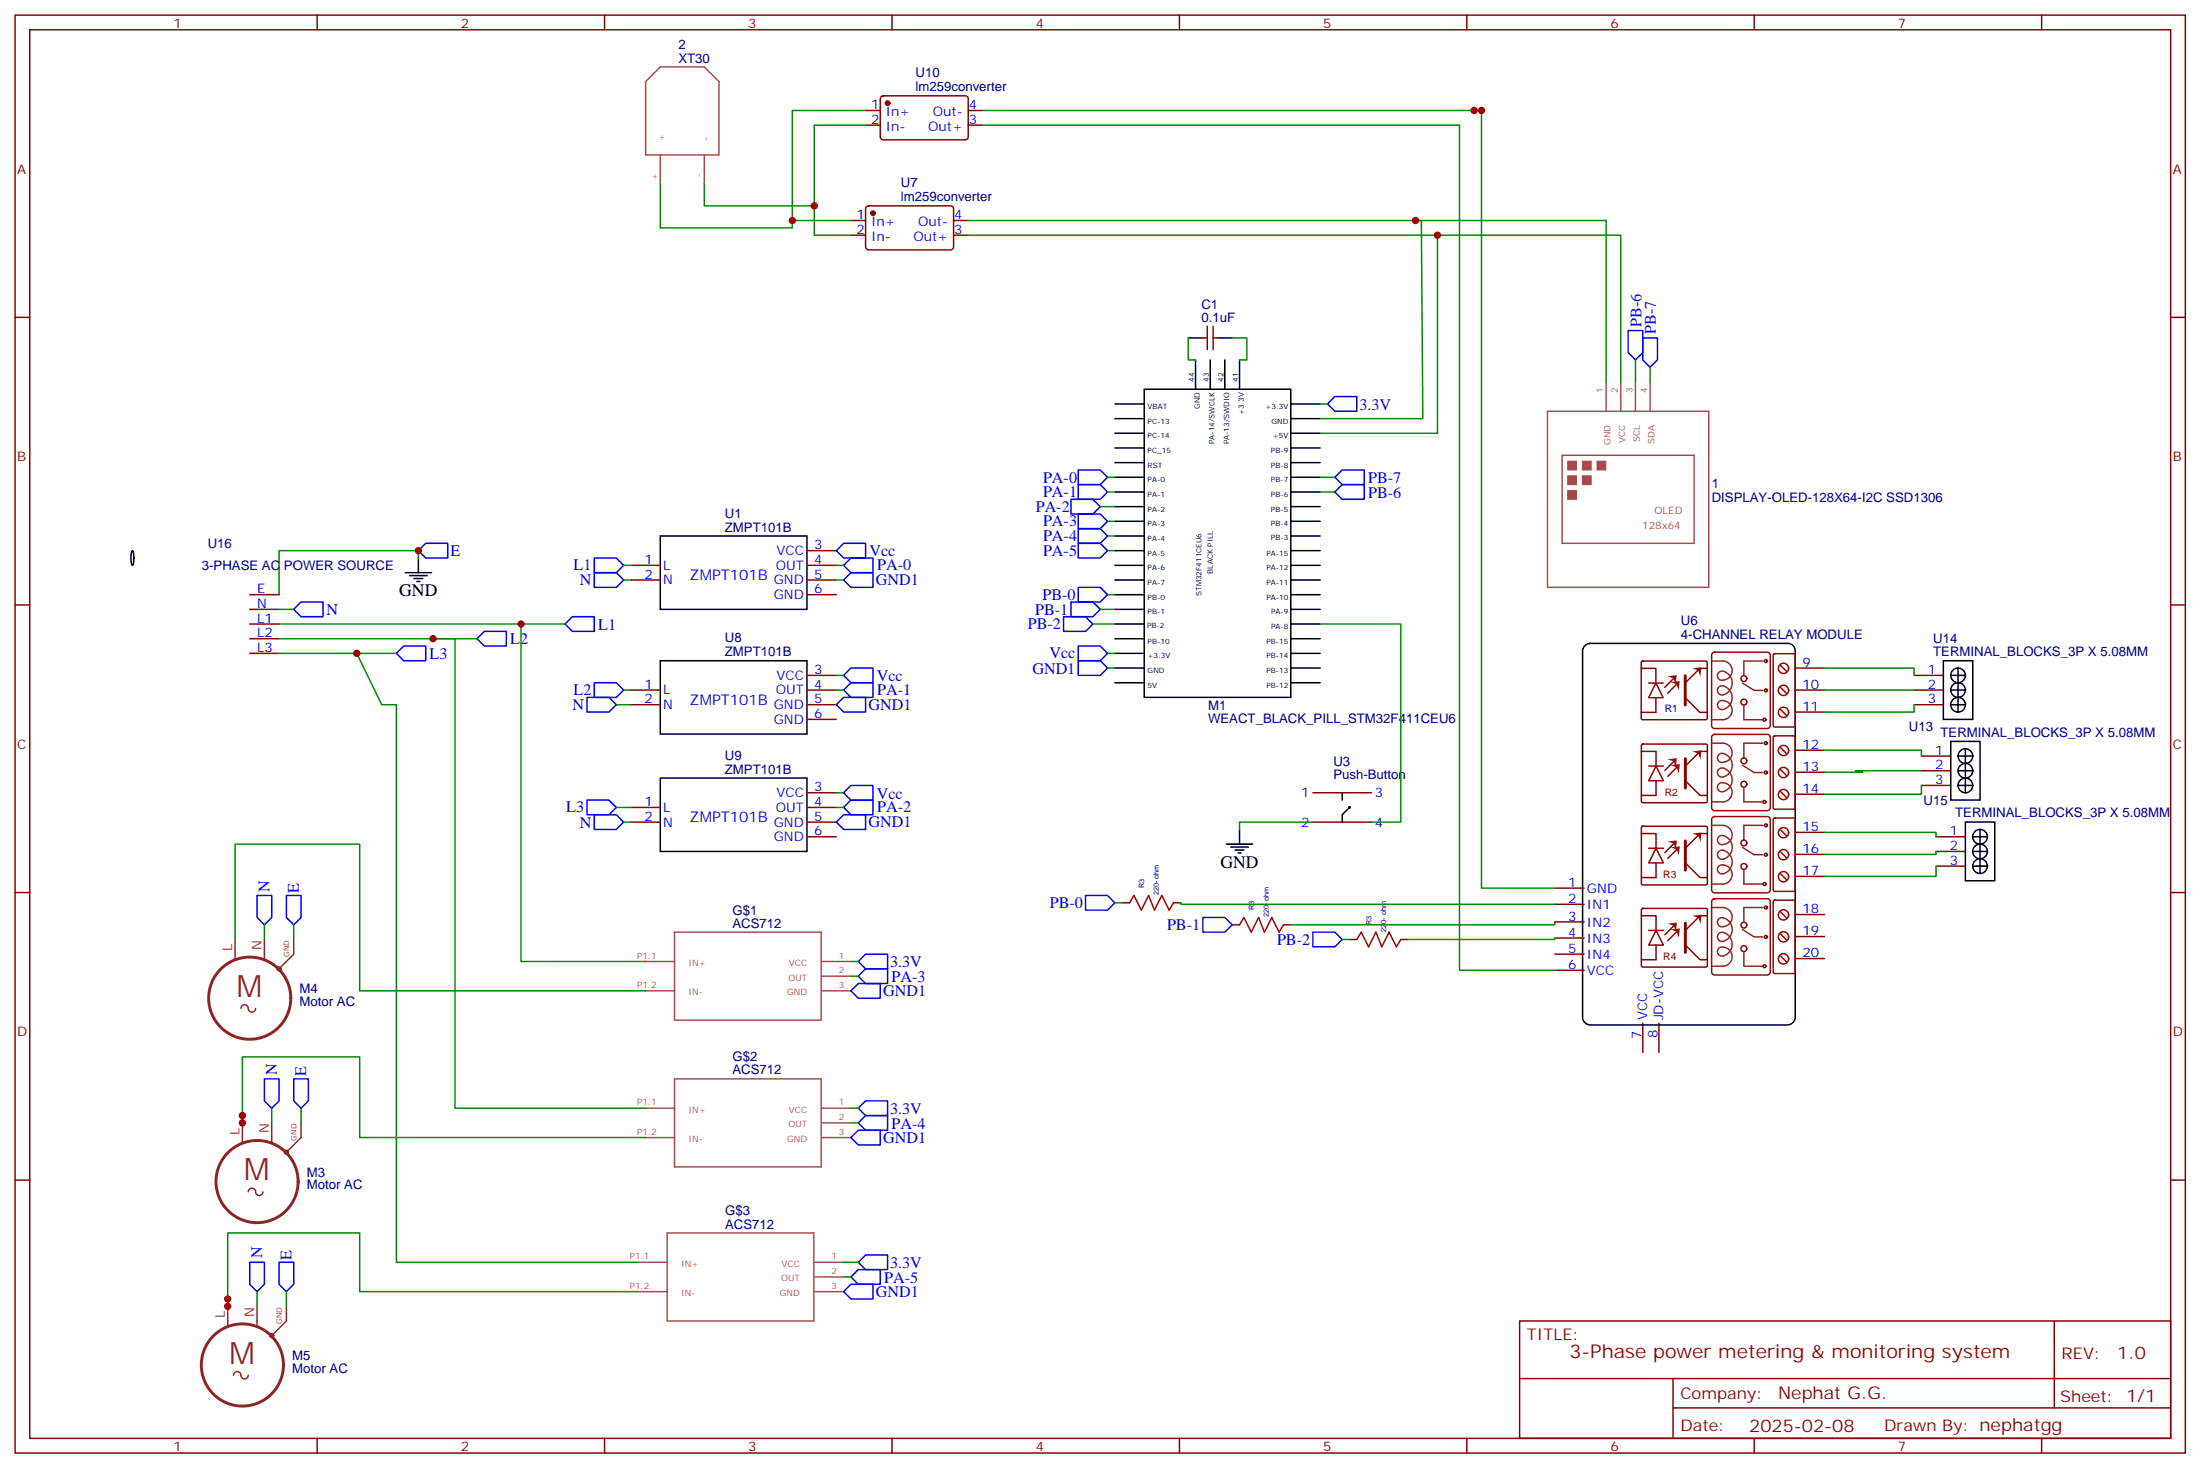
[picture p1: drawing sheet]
<svg xmlns="http://www.w3.org/2000/svg" width="529mm" height="353mm" viewBox="0 0 529 353" stroke-linecap="round" stroke-linejoin="round" font-family="sans-serif">
<g fill="none" stroke="#000" stroke-width=".35">
<path d="M268.2 97.1h7.1M275.3 93.6h35.3v74.1h-35.3zM285.9 81.2h3.5M287.6 86.5v7.1M291.1 86.5v7.1M292.9 81.2h3.5M294.7 86.5v7.1M298.2 86.5v7.1M310.6 97.1h7M268.2 100.6h7.1M268.2 104.2h7.1M268.2 107.7h7.1"/>
<path d="M268.2 114.8h7.1M268.2 118.3h7.1M268.2 111.2h7.1M310.6 100.6h7M310.6 104.2h7M310.6 107.7h7M310.6 114.8h7M310.6 118.3h7M310.6 111.2h7M158.9 128.9h35.2v17.6h-35.2zM268.2 121.8h7.1M268.2 125.3h7.1"/>
<path d="M268.2 128.9h7.1M268.2 132.4h7.1M268.2 135.9h7.1M268.2 139.5h7.1M310.6 121.8h7M310.6 125.3h7M310.6 128.9h7M310.6 132.4h7M310.6 135.9h7M310.6 139.5h7M268.2 143h7.1M268.2 146.5h7.1"/>
<path d="M268.2 153.6h7.1M268.2 157.1h7.1M268.2 150h7.1M310.6 143h7M310.6 146.5h7M310.6 153.6h7M310.6 157.1h7M310.6 150h7M381.3 155.2l1.2-.5h47.6a1.76 1.76 0 0 1 1.8 1.8v88.2a1.89 1.89 0 0 1-1.8 1.7h-47.6a1.89 1.89 0 0 1-1.8-1.7v-88.2l.1-.5zM268.2 160.6h7.1M268.2 164.1h7.1M310.6 160.6h7"/>
<path d="M310.6 164.1h7M298.2 199.4v3.6M322.9 190.6v1.8M324.7 194.1l-1.8 1.8v1.8M295 203h6.4M296.1 203.7h4.2M297.1 204.4h2.2M297.9 205.1h.7"/>
<circle cx="324.7" cy="194.1" r=".18"/>
</g>
<g fill="none" stroke="#870000" stroke-width=".35">
<path d="M290.4 78.4v5.7M291.9 78.4v5.7M289.4 81.2h1M291.9 81.2h1M151.8 135.9h7.1M151.8 139.5h7.1M194.1 132.4h7.1M194.1 135.9h7.1M194.1 139.5h7.1M194.1 143h7.1M315.8 190.6h14.2M315.8 197.7h14.2"/>
<path d="M374.1 213.5h7M374.1 217.4h7M394.9 218.6l.3-.2 15.4 .1 .2 .3-.1 13.5-.3 .2h-15.3l-.2-.3zM374.1 221.7h7M374.1 233.3h7M394.9 220.2h3.5v3.5M396.6 223.7h3.6M398.4 223.7l1.8 3.5h-3.6zM398.4 227.2v3.6h-3.5M402.6 222.6l-2.1 2.2M403.3 224.1l-2.1 2.1M410.8 220.2h-1.8l-3.5 3.5v3.5l3.5 3.6h1.8"/>
<path d="M395.2 246v7M399.1 246v7"/>
</g>
<path d="M372.3 98.9h38.8v42.3h-38.8zM386.4 91.8v7M389.9 91.8v7M393.5 91.8v7M397 91.8v7M375.8 109.5h31.8v21.1h-31.8zM155.3 231.2h7M155.3 238.2h7M162.3 224.1h35.3v21.2h-35.3zM197.8 231.2h6.9M197.8 234.7h6.9M197.8 238.2h6.9" fill="none" stroke="#a64a4a" stroke-width=".35"/>
<g fill="#a64a4a" stroke="#a64a4a" stroke-width=".24">
<path d="M377.2 110.9h2.1v2.1h-2.1z"/>
<path d="M380.7 110.9h2.1v2.1h-2.1z"/>
<path d="M377.2 114.4h2.1v2.1h-2.1z"/>
<path d="M384.2 110.9h2.1v2.1h-2.1z"/>
<path d="M377.2 117.9h2.1v2.2h-2.1z"/>
<path d="M380.7 114.4h2.1v2.1h-2.1z"/>
</g>
<path d="M405.5 221.9v7.1" fill="none" stroke="#870000" stroke-width=".71"/>
<g fill="#900">
<path d="M401.2 222.1l2.2-.3-.2 2.3-.5-1.5z"/>
<path d="M401.9 223.5l2.2-.3-.2 2.3-.5-1.5z"/>
<path d="M407.1 220.2l2.2-.3-.2 2.3-.5-1.5z"/>
</g>
<path d="M394.9 198.8l.3-.1h15.4l.2 .3-.1 13.6-.3 .2-15.3-.1-.2-.3zM394.9 200.4h3.5v3.5M396.6 203.9h3.6M398.4 203.9l1.8 3.6h-3.6zM398.4 207.5v3.5h-3.5M402.6 202.9l-2.1 2.1M403.3 204.3l-2.1 2.1M410.8 200.4h-1.8l-3.5 3.5v3.6l3.5 3.5h1.8M431.9 219.9h7.1M431.9 225.2h7.1M431.9 230.5h7.1" fill="none" stroke="#870000" stroke-width=".35"/>
<g fill="none" stroke="#900" stroke-width=".35">
<path d="M426.6 216.6l.3-.2h4.6l.3 .2 .1 17.1-.4 .4h-4.6l-.3-.4zM428.4 219.3l1.4 1.4M428.4 224.5l1.4 1.5M428.4 229.8l1.4 1.4"/>
<circle cx="429.1" cy="220" r="1.23"/>
<circle cx="429.1" cy="230.5" r="1.23"/>
<circle cx="429.1" cy="225.3" r="1.23"/>
</g>
<path d="M405.5 202.2v7" fill="none" stroke="#870000" stroke-width=".71"/>
<g fill="#900">
<path d="M401.2 202.3l2.2-.2-.2 2.2-.5-1.5z"/>
<path d="M401.9 203.7l2.2-.2-.2 2.2-.5-1.5z"/>
<path d="M407.1 200.4l2.2-.2-.2 2.2-.5-1.5z"/>
</g>
<g fill="none" stroke="#870000" stroke-width=".35">
<path d="M394.9 179.1l.3-.2h15.4l.2 .3-.1 13.6-.3 .2h-15.3l-.2-.3zM394.9 180.7h3.5v3.5M396.6 184.2h3.6M398.4 184.2l1.8 3.5h-3.6zM398.4 187.7v3.5h-3.5M402.6 183.1l-2.1 2.1M403.3 184.5l-2.1 2.2M410.8 180.7h-1.8l-3.5 3.5v3.5l3.5 3.5h1.8M431.9 200.1h7.1M431.9 205.4h7.1M431.9 210.7h7.1"/>
<circle cx="419.5" cy="163.2" r=".71"/>
</g>
<g fill="none" stroke="#900" stroke-width=".35">
<path d="M426.6 196.9l.3-.2h4.6l.3 .2 .1 17.1-.4 .3h-4.6l-.3-.3zM428.4 199.5l1.4 1.4M428.4 204.8l1.4 1.4M428.4 210.1l1.4 1.4"/>
<circle cx="429.1" cy="205.5" r="1.23"/>
<circle cx="429.1" cy="210.8" r="1.23"/>
<circle cx="429.1" cy="200.2" r="1.23"/>
</g>
<path d="M405.5 182.4v7.1" fill="none" stroke="#870000" stroke-width=".71"/>
<g fill="#900">
<path d="M401.2 182.6l2.2-.3-.2 2.3-.5-1.5z"/>
<path d="M401.9 184l2.2-.3-.2 2.3-.5-1.5z"/>
<path d="M407.1 180.7l2.2-.3-.2 2.3-.5-1.5z"/>
</g>
<g fill="none" stroke="#870000" stroke-width=".35">
<path d="M431.9 160.6h7.1M431.9 165.9h7.1M431.9 171.2h7.1M431.9 180.4h7.1M431.9 185.7h7.1M431.9 191h7.1M374.1 225.5h7M374.1 229.4h7"/>
<circle cx="424.8" cy="158.9" r=".35"/>
<circle cx="419.5" cy="168.8" r=".71"/>
<circle cx="424.5" cy="173" r=".35"/>
<circle cx="424.8" cy="166" r=".35"/>
</g>
<g fill="none" stroke="#900" stroke-width=".35">
<path d="M412 157l.5-.2h12.7a.71 .71 0 0 1 .7 .7v17a.76 .76 0 0 1-.7 .7h-12.7a.76 .76 0 0 1-.7-.7v-17zM426.6 157.3l.3-.1h4.6l.3 .1 .1 17.2-.4 .3h-4.6l-.3-.3zM428.4 160l1.4 1.4M426.6 177.1l.3-.2h4.6l.3 .2 .1 17.1-.4 .4h-4.6l-.3-.4zM428.4 179.7l1.4 1.5M428.4 165.3l1.4 1.4M428.4 170.6l1.4 1.4M428.4 185l1.4 1.4M428.4 190.3l1.4 1.4"/>
<circle cx="429.1" cy="171.3" r="1.23"/>
<circle cx="429.1" cy="166" r="1.23"/>
<circle cx="429.1" cy="160.7" r="1.23"/>
<circle cx="429.1" cy="180.4" r="1.23"/>
<circle cx="429.1" cy="185.7" r="1.23"/>
<circle cx="429.1" cy="191" r="1.23"/>
</g>
<path d="M411.8 158.9h2.8a2.29 2.29 0 0 1 2.1 2.8 2.29 2.29 0 0 1-3.1 1.7 1.14 1.14 0 0 1-.2-1.7 1.14 1.14 0 0 1 1.7-.1 2.86 2.86 0 0 1 1.6 3.1 2.86 2.86 0 0 1-2.7 2.3 1.13 1.13 0 0 1-.7-1.6 1.13 1.13 0 0 1 1.8-.3 2.87 2.87 0 0 1 1.6 3.2 2.87 2.87 0 0 1-2.7 2.3 1.1 1.1 0 0 1-.8-1.4 1.1 1.1 0 0 1 1.4-.7 2.3 2.3 0 0 1 2.1 2.2 2.3 2.3 0 0 1-2.1 2.3h-2.8M424.1 158.9h-4.6v3.6M419.2 164.2l2.8 1.8h2.1M419.5 169.5v3.5h4.6" fill="none" stroke="#8c2424" stroke-width=".35"/>
<g fill="#900">
<path d="M407.1 160.7l2.2-.3-.2 2.3-.5-1.5z"/>
<path d="M401.8 164l2.3-.2-.3 2.2-.5-1.5z"/>
<path d="M401.1 162.6l2.3-.3-.3 2.3-.5-1.5z"/>
</g>
<g fill="none" stroke="#870000" stroke-width=".35">
<path d="M3.6 3.6h522.1v345.8h-522.1zM7.2 7.2h515v338.6h-515zM76.3 3.6v3.6M145.5 3.6v3.6M214.6 3.6v3.6M283.7 3.6v3.6M352.9 3.6v3.6M422 3.6v3.6M491.2 3.6v3.6M208.2 26.6h3.6M208.2 30.1h3.6M212 23.2l.5-.2h19.7a.71 .71 0 0 1 .7 .7v9.2a.76 .76 0 0 1-.7 .7h-19.7a.76 .76 0 0 1-.7-.7v-9.2z"/>
<path d="M232.9 26.6h3.6M232.9 30.1h3.6M204.7 53h3.5M204.7 56.6h3.5M208.5 49.7l.5-.2h19.7a.71 .71 0 0 1 .7 .7v9.2a.76 .76 0 0 1-.7 .7h-19.7a.76 .76 0 0 1-.8-.7v-9.2zM229.4 53h3.5M229.4 56.6h3.5M3.6 76.3h3.6M522.2 76.3h3.5M3.6 145.5h3.6M60.1 143h7M60.1 146.5h7"/>
<path d="M60.1 150h7M60.1 153.6h7M60.1 157.1h7M394.9 159.1l.3-.2 15.3 .1 .2 .3v13.6l-.3 .1h-15.4l-.2-.3zM522.2 145.5h3.5M151.8 165.9h7.1M151.8 169.4h7.1M194.1 162.4h7.1M194.1 165.9h7.1M194.1 169.4h7.1M194.1 173h7.1M394.8 160.7h3.6v3.5"/>
<path d="M396.6 164.2h3.5M398.4 164.2l1.7 3.5h-3.5zM398.4 167.7v3.6h-3.6M402.6 163.2l-2.1 2.1M403.3 164.6l-2.1 2.1M410.7 160.7h-1.7l-3.6 3.5v3.5l3.6 3.6h1.7M460.5 162.4h7M460.5 165.9h7M460.5 169.4h7M151.8 194.1h7.1M151.8 197.7h7.1M194.1 190.6h7.1"/>
<path d="M194.1 194.1h7.1M194.1 197.7h7.1M462.2 181.8h7.1M462.2 185.3h7.1M462.2 188.8h7.1M3.6 214.6h3.6M194.1 201.2h7.1M270 217.1h1.7M282.3 217.1h1.8M465.8 201.2h7M465.8 204.7h7M465.8 208.2h7"/>
<path d="M522.2 214.6h3.5M296.4 222.4h1.8M308.8 222.4h1.8M324.7 225.9h1.7M337 225.9h1.8M3.6 283.7h3.6M522.2 283.7h3.5M365.6 317.6h156.6v28.2h-156.6zM494.2 317.6v20.9M365.6 331.5h156.5M402.5 338.5h119.6M402.5 331.5v14.1"/>
<path d="M76.3 345.8v3.6M145.5 345.8v3.6M214.6 345.8v3.6M283.7 345.8v3.6M352.9 345.8v3.6M422 345.8v3.6M491.2 345.8v3.6"/>
<circle cx="424.8" cy="178.7" r=".35"/>
<circle cx="419.5" cy="188.6" r=".71"/>
<circle cx="419.5" cy="182.9" r=".71"/>
<circle cx="424.5" cy="192.8" r=".35"/>
<circle cx="424.8" cy="198.4" r=".35"/>
<circle cx="424.8" cy="185.7" r=".35"/>
<circle cx="419.5" cy="208.3" r=".71"/>
<circle cx="419.5" cy="202.7" r=".71"/>
<circle cx="424.5" cy="212.6" r=".35"/>
<circle cx="424.8" cy="205.5" r=".35"/>
<circle cx="424.8" cy="218.2" r=".35"/>
<circle cx="419.5" cy="222.4" r=".71"/>
<circle cx="419.5" cy="228.1" r=".71"/>
<circle cx="424.5" cy="232.3" r=".35"/>
<circle cx="424.8" cy="225.3" r=".35"/>
</g>
<path d="M405.4 162.5v7" fill="none" stroke="#870000" stroke-width=".71"/>
<path d="M412 176.8l.5-.2h12.7a.71 .71 0 0 1 .7 .7v16.9a.76 .76 0 0 1-.7 .7h-12.7a.76 .76 0 0 1-.7-.7v-16.9zM412 196.5l.5-.2h12.7a.71 .71 0 0 1 .7 .7v17a.76 .76 0 0 1-.7 .7h-12.7a.76 .76 0 0 1-.7-.7v-17zM412 216.3l.5-.2h12.7a.71 .71 0 0 1 .7 .7v16.9a.76 .76 0 0 1-.7 .7h-12.7a.76 .76 0 0 1-.7-.7v-16.9z" fill="none" stroke="#900" stroke-width=".35"/>
<g fill="none" stroke="#8c2424" stroke-width=".35">
<path d="M411.8 178.7h2.8a2.29 2.29 0 0 1 2.1 2.7 2.29 2.29 0 0 1-3.1 1.7 1.14 1.14 0 0 1-.2-1.6 1.14 1.14 0 0 1 1.7-.2 2.86 2.86 0 0 1 1.6 3.2 2.86 2.86 0 0 1-2.7 2.3 1.13 1.13 0 0 1-.7-1.6 1.13 1.13 0 0 1 1.8-.3 2.87 2.87 0 0 1 1.6 3.1 2.87 2.87 0 0 1-2.7 2.3 1.1 1.1 0 0 1-.8-1.3 1.1 1.1 0 0 1 1.4-.8 2.3 2.3 0 0 1 2.1 2.3 2.3 2.3 0 0 1-2.1 2.3h-2.8M424.1 178.7h-4.6v3.5M411.8 198.4h2.8a2.29 2.29 0 0 1 2.1 2.8 2.29 2.29 0 0 1-3.1 1.7 1.14 1.14 0 0 1-.2-1.7 1.14 1.14 0 0 1 1.7-.1 2.86 2.86 0 0 1 1.6 3.2 2.86 2.86 0 0 1-2.7 2.3 1.13 1.13 0 0 1-.7-1.7 1.13 1.13 0 0 1 1.8-.3 2.87 2.87 0 0 1 1.6 3.2 2.87 2.87 0 0 1-2.7 2.3 1.1 1.1 0 0 1-.8-1.4 1.1 1.1 0 0 1 1.4-.7 2.3 2.3 0 0 1 2.1 2.3 2.3 2.3 0 0 1-2.1 2.3h-2.8M419.2 184l2.8 1.7h2.1M419.5 189.3v3.5h4.6M424.1 198.4h-4.6v3.6M411.8 218.2h2.8a2.29 2.29 0 0 1 2.1 2.8 2.29 2.29 0 0 1-3.1 1.6 1.14 1.14 0 0 1-.2-1.6 1.14 1.14 0 0 1 1.7-.2 2.86 2.86 0 0 1 1.6 3.2 2.86 2.86 0 0 1-2.7 2.3 1.13 1.13 0 0 1-.7-1.6 1.13 1.13 0 0 1 1.8-.3 2.87 2.87 0 0 1 1.6 3.1 2.87 2.87 0 0 1-2.7 2.3 1.1 1.1 0 0 1-.8-1.3 1.1 1.1 0 0 1 1.4-.8 2.3 2.3 0 0 1 2.1 2.3 2.3 2.3 0 0 1-2.1 2.3h-2.8M419.2 203.7l2.8 1.8h2.1M419.5 209v3.6h4.6M424.1 218.2h-4.6v3.5M56.6 225.9v4.9M63.6 225.9v4.9"/>
<path d="M70.7 225.9v3.5l-3.6 3.5M419.2 223.5l2.8 1.8h2.1M419.5 228.8v3.5h4.6M58 242.5a.94 .94 0 0 1 1.1-.9 .94 .94 0 0 1 .7 1.2 .88 .88 0 0 0 1 .5 .88 .88 0 0 0 .7-.8M58.3 270v4.9M65.4 270v4.9M72.4 270v3.5l-3.5 3.5M59.7 286.6a.94 .94 0 0 1 1.1-.9 .94 .94 0 0 1 .8 1.2 .88 .88 0 0 0 .9 .5 .88 .88 0 0 0 .8-.8M54.8 314.1v4.9M61.8 314.1v4.9M68.9 314.1v3.5l-3.5 3.5M56.2 330.7a.94 .94 0 0 1 1.1-.9 .94 .94 0 0 1 .7 1.2 .88 .88 0 0 0 1 .5 .88 .88 0 0 0 .7-.8"/>
<circle cx="67.1" cy="232.9" r=".47"/>
<circle cx="68.9" cy="277" r=".47"/>
<circle cx="65.4" cy="321.1" r=".47"/>
</g>
<g fill="#870000" stroke="#870000" stroke-width=".35">
<circle cx="210" cy="51.3" r=".53"/>
<circle cx="213.5" cy="24.8" r=".53"/>
</g>
<g fill="none" stroke="#000" stroke-width=".35">
<path d="M31.7 132.5l.2-.1a4.6 4.6 0 0 1 0 3.5 4.8 4.8 0 0 1-.2-3.4zM97.5 137.7h6.3M98.5 138.4h4.3M99.6 139.1h2.1M100.3 139.8h.7M100.6 134.2v3.5M158.9 158.9h35.2v17.6h-35.2zM467.5 158.9h7.1v14.1h-7.1zM469.3 178.3h7.1v14.1h-7.1zM469.3 162.4h3.5M469.3 165.9h3.5M469.3 169.4h3.5"/>
<path d="M471.1 160.6v10.6M158.9 187.1h35.2v17.6h-35.2zM471.1 181.8h3.5M471.1 185.3h3.5M471.1 188.8h3.5M472.8 197.7h7.1v14.1h-7.1zM472.8 180v10.6M476.4 199.4v10.6M474.6 201.2h3.5M474.6 204.7h3.5M474.6 208.2h3.5"/>
<circle cx="471.1" cy="165.9" r="1.76"/>
<circle cx="471.1" cy="169.4" r="1.76"/>
<circle cx="471.1" cy="162.4" r="1.76"/>
<circle cx="472.8" cy="188.8" r="1.76"/>
<circle cx="472.8" cy="181.8" r="1.76"/>
<circle cx="472.8" cy="185.3" r="1.76"/>
<circle cx="476.4" cy="201.2" r="1.76"/>
<circle cx="476.4" cy="204.7" r="1.76"/>
<circle cx="476.4" cy="208.2" r="1.76"/>
</g>
<g fill="none" stroke="#008700" stroke-width=".35">
<path d="M208.2 26.6h-17.6v28.2h-31.7v-10.6M208.2 30.1h-12.3v19.4h-26.5v-5.3M236.5 30.1h114.6v203.2h23M236.5 26.6h119.9M354.6 26.6h1.8v186.9h17.7M190.6 53h14.1M195.9 49.5v7.1h8.8M232.9 53h153.5v38.8M232.9 56.6h157v35.2M340.5 53h1.4l.4 47.6h-24.7M345.8 56.6v47.6h-28.2M285.9 81.2v5.3h1.7"/>
<path d="M296.4 81.2h3.6v5.3h-1.8M317.6 97.1h1.8M393.5 86.5v5.3M397 88.3v3.5M266.5 114.8h1.7M266.5 118.3h1.7M317.6 114.8h3.5M317.6 118.3h3.5M100.6 134.2v-1.8h-33.5v10.6M150 139.5h1.8M150 135.9h1.8M201.2 139.5h1.8"/>
<path d="M201.2 135.9h1.8M264.7 121.8h3.5M266.5 125.3h1.7M266.5 128.9h1.7M266.5 132.4h1.7M67.1 157.1h28.3M67.1 146.5h3.6M67.1 150h68.8M67.1 153.6h47.7M85.8 157.1l6 12.3h3.6v134.1h58.2M104.2 153.6h5.3v112.9h45.8M125.3 150v81.2h30"/>
<path d="M262.9 150h5.3M264.7 146.5h3.5M266.5 157.1h1.7M266.5 143h1.7M317.6 150h19.4v47.7h-7M148.3 169.4h3.5M150 165.9h1.8M201.2 165.9h1.8M201.2 162.4h1.8M266.5 160.6h1.7M439 160.6h21.5v1.8M439 165.9h21.5"/>
<path d="M460.5 169.4v1.8h-21.5M148.3 194.1h3.5M150 197.7h1.8M201.2 190.6h1.8M201.2 194.1h1.8M315.8 197.7h-17.6v1.7M439 180.4h23.2v1.4M462.2 185.3h-15.8l1.7 .4h-9.1M462.2 188.8v2.2h-23.2M268.2 217.1h1.8M284.1 217.1v.3h90M439 200.1h26.8v1.1"/>
<path d="M465.8 204.7v.7h-26.8M465.8 208.2v2.5h-26.8M56.6 225.9v-22.9h29.9v35.2h68.8M63.6 222.4v3.5M70.7 222.4v3.5M204.7 231.2h1.8M204.7 234.7h1.8M322.9 225.9h1.8M374.1 221.7v.7h-63.5M374.1 225.5v.4h-35.3M58.3 268.2v1.8v-15.9h28.2v19.4h68.8M65.4 266.5v3.5"/>
<path d="M72.4 266.5v3.5M204.7 266.5h1.8M204.7 270h1.8M61.8 310.6v3.5M68.9 310.6v3.5M153.6 310.6h-67.1v-14.2h-31.7v17.7v-1.8M203 303.5h3.5M203 307h1.7"/>
</g>
<g fill="none" stroke="#a64a4a" stroke-width=".35">
<path d="M155.3 19.6l3.6-3.5h10.5l3.6 3.5v17.7h-17.7zM158.9 37.3v6.9M169.4 37.3v6.9M162.3 259.4h35.3v21.2h-35.3zM155.3 266.5h7M155.3 273.5h7M197.8 266.5h6.9M197.8 270h6.9M197.8 273.5h6.9M160.5 296.4h35.3v21.2h-35.3zM153.6 303.5h6.9M153.6 310.6h6.9"/>
<path d="M196 303.5h7M196 307h7M196 310.6h7"/>
</g>
<path d="M271.7 217.1l1.1-1.8 1.8 3.5 1.7-3.5 1.4 3.5 1.8-3.5 1.8 3.5 1-1.7M298.2 222.4l1.1-1.8 1.7 3.5 1.8-3.5 1.4 3.5 1.8-3.5 1.7 3.5 1.1-1.7M326.4 225.9l1.1-1.8 1.7 3.5 1.8-3.5 1.4 3.5 1.8-3.5 1.8 3.5 1-1.7" fill="none" stroke="#a10000" stroke-width=".35"/>
<g fill="none" stroke="#8c2424" stroke-width=".71">
<circle cx="60.1" cy="240" r="9.9"/>
<circle cx="61.8" cy="284.1" r="9.9"/>
<circle cx="58.3" cy="328.2" r="9.9"/>
</g>
<g fill="none" stroke="#00f" stroke-width=".35">
<path d="M391.7 79.5h3.5v5.3l-1.7 1.7-1.8-1.7zM319.4 97.1l1.7-1.7h5.3v3.5h-5.3zM395.2 81.2h3.5v5.3l-1.7 1.8-1.8-1.8zM259.4 113h5.3l1.8 1.8-1.8 1.7h-5.3zM259.4 116.5h5.3l1.8 1.8-1.8 1.8h-5.3zM321.1 114.8l1.8-1.8h5.3v3.5h-5.3zM321.1 118.3l1.8-1.8h5.3v3.6h-5.3zM100.6 132.4l1.8-1.8h5.3v3.6h-5.3zM143 134.2h5.3l1.7 1.7-1.7 1.8h-5.3zM143 137.7h5.3l1.7 1.8-1.7 1.7h-5.3zM201.2 132.4l1.8-1.8h5.2v3.6h-5.2zM203 139.5l1.7-1.8h5.3v3.5h-5.3z"/>
<path d="M203 135.9l1.7-1.7h5.3v3.5h-5.3zM257.6 120.1h5.3l1.8 1.7-1.8 1.8h-5.3zM259.4 123.6h5.3l1.8 1.7-1.8 1.8h-5.3zM259.4 127.1h5.3l1.8 1.8-1.8 1.7h-5.3zM259.4 130.6h5.3l1.8 1.8-1.8 1.8h-5.3zM70.7 146.5l1.7-1.8h5.3v3.6h-5.3zM95.4 157.1l1.7-1.8h5.3v3.6h-5.3zM114.8 153.6l1.7-1.8h5.3v3.5h-5.3zM135.9 150l1.8-1.7h5.3v3.5h-5.3zM255.9 148.3h5.3l1.7 1.7-1.7 1.8h-5.3zM257.6 144.7h5.3l1.8 1.8-1.8 1.8h-5.3zM259.4 155.3h5.3l1.8 1.8-1.8 1.8h-5.3z"/>
<path d="M259.4 158.9h5.3l1.8 1.7-1.8 1.8h-5.3zM259.4 141.2h5.3l1.8 1.8-1.8 1.7h-5.3zM141.2 167.7h5.3l1.8 1.7-1.8 1.8h-5.3zM143 164.1h5.3l1.7 1.8-1.7 1.8h-5.3zM201.2 169.4l1.8-1.7h5.2v3.5h-5.2zM203 162.4l1.7-1.8h5.3v3.5h-5.3zM203 165.9l1.7-1.8h5.3v3.6h-5.3zM141.2 192.4h5.3l1.8 1.7-1.8 1.8h-5.3zM143 195.9h5.3l1.7 1.8-1.7 1.7h-5.3zM201.2 197.7l1.8-1.8h5.2v3.5h-5.2zM203 190.6l1.7-1.8h5.3v3.6h-5.3zM203 194.1l1.7-1.7h5.3v3.5h-5.3z"/>
<path d="M61.8 215.3h3.6v5.3l-1.8 1.8-1.8-1.8zM68.9 215.3h3.5v5.3l-1.7 1.8-1.8-1.8zM261.2 215.3h5.3l1.7 1.8-1.7 1.7h-5.3zM204.7 238.2l1.8-1.7h5.3v3.5h-5.3zM206.5 231.2l1.7-1.8h5.3v3.5h-5.3zM206.5 234.7l1.7-1.8h5.3v3.6h-5.3zM289.4 220.6h5.3l1.7 1.8-1.7 1.7h-5.3zM315.8 224.1h5.3l1.8 1.8-1.8 1.7h-5.3zM63.6 259.4h3.5v5.3l-1.7 1.8-1.8-1.8zM70.7 259.4h3.5v5.3l-1.8 1.8-1.7-1.8zM204.7 273.5l1.8-1.8h5.3v3.6h-5.3zM206.5 266.5l1.7-1.8h5.3v3.5h-5.3z"/>
<path d="M206.5 270l1.7-1.8h5.3v3.5h-5.3zM60.1 303.5h3.5v5.3l-1.8 1.8-1.7-1.8zM67.1 303.5h3.6v5.3l-1.8 1.8-1.8-1.8zM203 310.6l1.7-1.8h5.3v3.5h-5.3zM204.7 307l1.8-1.7h5.3v3.5h-5.3zM206.5 303.5l1.7-1.8h5.3v3.6h-5.3z"/>
</g>
<g fill="#c00">
<circle cx="354.6" cy="26.6" r=".88"/>
<circle cx="356.4" cy="26.6" r=".88"/>
<circle cx="190.6" cy="53" r=".88"/>
<circle cx="195.9" cy="49.5" r=".88"/>
<circle cx="340.5" cy="53" r=".88"/>
<circle cx="345.8" cy="56.6" r=".88"/>
<circle cx="100.6" cy="132.4" r=".88"/>
<circle cx="125.3" cy="150" r=".88"/>
<circle cx="104.2" cy="153.6" r=".88"/>
<circle cx="58.3" cy="270" r=".88"/>
<circle cx="58.3" cy="268.2" r=".88"/>
<circle cx="54.8" cy="314.1" r=".88"/>
<circle cx="54.8" cy="312.3" r=".88"/>
<circle cx="85.8" cy="157.1" r=".88"/>
</g>
<g font-size="7.4" fill="#8d2323">
<text x="56.9" y="239.6">M</text>
<text x="58.7" y="283.7">M</text>
<text x="55.1" y="327.8">M</text>
</g>
<text font-size="4.6" fill="#800" x="377.6" y="326.4">3-Phase power metering &amp; monitoring system</text>
<g font-size="4.2">
<text x="96.1" y="143.3">GND</text>
<text x="293.6" y="208.6">GND</text>
</g>
<g font-size="4.2" fill="#800">
<text x="509.4" y="326.9">1.0</text>
<text x="427.8" y="336.4">Nephat G.G.</text>
<text x="420.8" y="344.2">2025-02-08</text>
</g>
<g font-size="3.9" fill="#00f">
<text x="394.9" y="78.5" transform="rotate(-90 394.9 78.5)">PB-6</text>
<text x="398.4" y="80.3" transform="rotate(-90 398.4 80.3)">PB-7</text>
<text x="327" y="98.5">3.3V</text>
<text x="250.9" y="116.1">PA-0</text>
<text x="250.9" y="119.6">PA-1</text>
<text x="329.1" y="116.1">PB-7</text>
<text x="329.1" y="119.7">PB-6</text>
<text x="249.2" y="123.1">PA-2</text>
<text x="250.9" y="126.5">PA-3</text>
<text x="250.9" y="130">PA-4</text>
<text x="108.4" y="133.7">E</text>
<text x="138" y="137.1">L1</text>
<text x="209.2" y="133.8">Vcc</text>
<text x="211" y="137.1">PA-0</text>
<text x="250.9" y="133.6">PA-5</text>
<text x="139.5" y="140.8">N</text>
<text x="210.7" y="140.6">GND1</text>
<text x="78.6" y="147.8">N</text>
<text x="249" y="147.8">PB-1</text>
<text x="250.8" y="144.2">PB-0</text>
<text x="122.8" y="155">L2</text>
<text x="143.9" y="151.4">L1</text>
<text x="247.2" y="151.3">PB-2</text>
<text x="103.4" y="158.5">L3</text>
<text x="248.4" y="161.9">GND1</text>
<text x="252.5" y="158.3">Vcc</text>
<text x="138" y="167.1">L2</text>
<text x="211" y="163.8">Vcc</text>
<text x="211" y="167.1">PA-1</text>
<text x="137.7" y="170.8">N</text>
<text x="209" y="170.7">GND1</text>
<text x="211" y="192">Vcc</text>
<text x="136.2" y="195.3">L3</text>
<text x="211" y="195.3">PA-2</text>
<text x="139.5" y="199">N</text>
<text x="209" y="198.9">GND1</text>
<text x="64.9" y="214.5" transform="rotate(-90 64.9 214.5)">N</text>
<text x="71.9" y="214.6" transform="rotate(-90 71.9 214.6)">E</text>
<text x="252.5" y="218.3">PB-0</text>
<text x="280.8" y="223.6">PB-1</text>
<text x="307.2" y="227.1">PB-2</text>
<text x="214.1" y="232.6">3.3V</text>
<text x="212.5" y="239.5">GND1</text>
<text x="214.5" y="236.1">PA-3</text>
<text x="66.6" y="258.6" transform="rotate(-90 66.6 258.6)">N</text>
<text x="73.7" y="258.7" transform="rotate(-90 73.7 258.7)">E</text>
<text x="214.1" y="267.8">3.3V</text>
<text x="212.5" y="274.8">GND1</text>
<text x="214.5" y="271.4">PA-4</text>
<text x="63.1" y="302.6" transform="rotate(-90 63.1 302.6)">N</text>
<text x="70.2" y="302.8" transform="rotate(-90 70.2 302.8)">E</text>
<text x="214.1" y="304.9">3.3V</text>
<text x="210.7" y="311.8">GND1</text>
<text x="212.7" y="308.4">PA-5</text>
</g>
<g font-size="3.9" fill="#800">
<text x="367.3" y="322.2">TITLE:</text>
<text x="496" y="326.9">REV:</text>
<text x="404.3" y="336.4">Company:</text>
<text x="495.6" y="337">Sheet: 1/1</text>
<text x="404.3" y="344.1">Date:</text>
<text x="453.3" y="344.2">Drawn By: nephatgg</text>
</g>
<g font-size="3.5" fill="#00f">
<text x="165.9" y="139.5">ZMPT101B</text>
<text x="165.9" y="169.4">ZMPT101B</text>
<text x="165.9" y="197.7">ZMPT101B</text>
</g>
<g font-size="3.2" fill="#800">
<text x="41.7" y="6.6">1</text>
<text x="110.9" y="6.6">2</text>
<text x="180" y="6.6">3</text>
<text x="249.2" y="6.6">4</text>
<text x="318.3" y="6.6">5</text>
<text x="387.5" y="6.6">6</text>
<text x="456.6" y="6.6">7</text>
<text x="4.2" y="41.7">A</text>
<text x="522.7" y="41.7">A</text>
<text x="4.2" y="110.9">B</text>
<text x="522.7" y="110.9">B</text>
<text x="4.2" y="180">C</text>
<text x="522.7" y="180">C</text>
<text x="4.2" y="249.2">D</text>
<text x="522.7" y="249.2">D</text>
<text x="41.7" y="348.8">1</text>
<text x="110.9" y="348.8">2</text>
<text x="180" y="348.8">3</text>
<text x="249.2" y="348.8">4</text>
<text x="318.3" y="348.8">5</text>
<text x="387.5" y="348.8">6</text>
<text x="456.6" y="348.8">7</text>
</g>
<g font-size="3.2" fill="#000080">
<text x="163.2" y="11.9">2</text>
<text x="163.2" y="15">XT30</text>
<text x="220.3" y="22">lm259converter</text>
<text x="220.3" y="18.6">U10</text>
<text x="216.7" y="45.1">U7</text>
<text x="216.7" y="48.4">lm259converter</text>
<text x="289" y="77.4">0.1uF</text>
<text x="289" y="74.2">C1</text>
<text x="411.8" y="117.3">1</text>
<text x="174.4" y="124.4">U1</text>
<text x="411.8" y="120.7">DISPLAY-OLED-128X64-I2C SSD1306</text>
<text x="50" y="131.8">U16</text>
<text x="174.4" y="127.8">ZMPT101B</text>
<text x="48.5" y="137.1">3-PHASE AC POWER SOURCE</text>
<text x="174.4" y="154.4">U8</text>
<text x="404.4" y="153.6">4-CHANNEL RELAY MODULE</text>
<text x="404.4" y="150.3">U6</text>
<text x="465.1" y="154.5">U14</text>
<text x="174.4" y="157.8">ZMPT101B</text>
<text x="465.1" y="157.7">TERMINAL_BLOCKS_3P X 5.08MM</text>
<text x="290.6" y="173.9">WEACT_BLACK_PILL_STM32F411CEU6</text>
<text x="290.6" y="170.7">M1</text>
<text x="459.2" y="175.8">U13</text>
<text x="466.8" y="177.1">TERMINAL_BLOCKS_3P X 5.08MM</text>
<text x="174.4" y="182.6">U9</text>
<text x="320.8" y="184.1">U3</text>
<text x="174.4" y="186">ZMPT101B</text>
<text x="320.8" y="187.3">Push-Button</text>
<text x="462.8" y="193.5">U15</text>
<text x="470.4" y="196.5">TERMINAL_BLOCKS_3P X 5.08MM</text>
<text x="176.2" y="219.9">G$1</text>
<text x="176.2" y="223.1">ACS712</text>
<text x="72.1" y="238.8">M4</text>
<text x="72.1" y="241.9">Motor AC</text>
<text x="176.2" y="255.2">G$2</text>
<text x="176.2" y="258.3">ACS712</text>
<text x="73.8" y="286">Motor AC</text>
<text x="73.8" y="282.9">M3</text>
<text x="174.4" y="292.2">G$3</text>
<text x="174.4" y="295.4">ACS712</text>
<text x="70.3" y="327">M5</text>
<text x="70.3" y="330.1">Motor AC</text>
</g>
<g font-size="3.2" fill="#00f">
<text x="209.6" y="26.2">1</text>
<text x="209.6" y="29.7">2</text>
<text x="213.1" y="28">In+</text>
<text x="224.4" y="28">Out-</text>
<text x="233.1" y="29.7">3</text>
<text x="233.1" y="26.2">4</text>
<text x="213.1" y="31.5">In-</text>
<text x="223.3" y="31.5">Out+</text>
<text x="206.1" y="52.7">1</text>
<text x="229.6" y="52.7">4</text>
<text x="206.1" y="56.2">2</text>
<text x="209.5" y="54.4">In+</text>
<text x="209.5" y="58">In-</text>
<text x="219.8" y="58">Out+</text>
<text x="220.9" y="54.4">Out-</text>
<text x="229.6" y="56.2">3</text>
<text x="155.1" y="135.6">1</text>
<text x="159.6" y="137">L</text>
<text x="186.7" y="137">OUT</text>
<text x="186.8" y="133.5">VCC</text>
<text x="195.9" y="132">3</text>
<text x="195.9" y="135.6">4</text>
<text x="61.8" y="142.6">E</text>
<text x="155.1" y="139.1">2</text>
<text x="159.6" y="140.5">N</text>
<text x="186.1" y="140.5">GND</text>
<text x="195.9" y="139.1">5</text>
<text x="195.9" y="142.6">6</text>
<text x="61.8" y="146.2">N</text>
<text x="61.8" y="149.7">L1</text>
<text x="186.1" y="144">GND</text>
<text x="61.8" y="153.2">L2</text>
<text x="61.8" y="156.7">L3</text>
<text x="433.6" y="160.3">9</text>
<text x="155.1" y="165.6">1</text>
<text x="159.6" y="167">L</text>
<text x="186.7" y="167">OUT</text>
<text x="186.8" y="163.4">VCC</text>
<text x="195.9" y="162">3</text>
<text x="195.9" y="165.6">4</text>
<text x="433.6" y="165.6">10</text>
<text x="463.8" y="162">1</text>
<text x="463.8" y="165.6">2</text>
<text x="155.1" y="169.1">2</text>
<text x="159.6" y="170.5">N</text>
<text x="186.1" y="170.5">GND</text>
<text x="195.9" y="169.1">5</text>
<text x="195.9" y="172.6">6</text>
<text x="433.6" y="170.9">11</text>
<text x="463.8" y="169.1">3</text>
<text x="186.1" y="174">GND</text>
<text x="433.6" y="180.1">12</text>
<text x="433.6" y="185.4">13</text>
<text x="465.5" y="181.4">1</text>
<text x="465.5" y="185">2</text>
<text x="186.8" y="191.7">VCC</text>
<text x="195.9" y="190.3">3</text>
<text x="313" y="191.7">1</text>
<text x="330.8" y="191.7">3</text>
<text x="433.6" y="190.7">14</text>
<text x="465.5" y="188.5">3</text>
<text x="155.1" y="193.8">1</text>
<text x="155.1" y="197.3">2</text>
<text x="159.6" y="195.2">L</text>
<text x="186.7" y="195.2">OUT</text>
<text x="195.9" y="193.8">4</text>
<text x="195.9" y="197.3">5</text>
<text x="159.6" y="198.7">N</text>
<text x="186.1" y="198.7">GND</text>
<text x="186.1" y="202.2">GND</text>
<text x="195.9" y="200.8">6</text>
<text x="313" y="198.7">2</text>
<text x="330.8" y="198.7">4</text>
<text x="433.6" y="199.9">15</text>
<text x="469" y="200.8">1</text>
<text x="433.6" y="205.1">16</text>
<text x="469" y="204.4">2</text>
<text x="469" y="207.9">3</text>
<text x="377.3" y="213.3">1</text>
<text x="381.8" y="214.7">GND</text>
<text x="433.6" y="210.4">17</text>
<text x="377.3" y="217.1">2</text>
<text x="377.3" y="221.4">3</text>
<text x="381.8" y="218.5">IN1</text>
<text x="433.6" y="219.6">18</text>
<text x="377.3" y="225.3">4</text>
<text x="381.8" y="222.8">IN2</text>
<text x="381.8" y="226.7">IN3</text>
<text x="433.6" y="224.9">19</text>
<text x="377.3" y="233">6</text>
<text x="377.3" y="229.1">5</text>
<text x="381.8" y="230.5">IN4</text>
<text x="433.6" y="230.2">20</text>
<text x="381.8" y="234.4">VCC</text>
<text x="396.3" y="245.4" transform="rotate(-90 396.3 245.4)">VCC</text>
<text x="400.1" y="245.4" transform="rotate(-90 400.1 245.4)">JD-VCC</text>
<text x="394.8" y="249.8" transform="rotate(-90 394.8 249.8)">7</text>
<text x="398.7" y="249.5" transform="rotate(-90 398.7 249.5)">8</text>
</g>
<g font-size="3.2" fill="#8d2323">
<text x="55.8" y="228.7" transform="rotate(-90 55.8 228.7)">L</text>
<text x="62.9" y="228.4" transform="rotate(-90 62.9 228.4)">N</text>
<text x="57.6" y="272.8" transform="rotate(-90 57.6 272.8)">L</text>
<text x="64.7" y="272.5" transform="rotate(-90 64.7 272.5)">N</text>
<text x="54.1" y="316.9" transform="rotate(-90 54.1 316.9)">L</text>
<text x="61.1" y="316.5" transform="rotate(-90 61.1 316.5)">N</text>
</g>
<g font-size="2.5" fill="#a54b4b">
<text x="398" y="123.6">OLED</text>
<text x="395.1" y="127.1">128x64</text>
</g>
<text font-size="2.5" fill="#000080" x="400.5" y="171.3">R1</text>
<g font-size="2.5" fill="#800">
<text x="400.5" y="191.4">R2</text>
<text x="400.2" y="211.1">R3</text>
<text x="400.2" y="230.9">R4</text>
</g>
<g font-size="2.1" fill="#a54b4b">
<text x="159.9" y="33.9" transform="rotate(-90 159.9 33.9)">+</text>
<text x="170.5" y="33.9" transform="rotate(-90 170.5 33.9)">-</text>
<text x="158.2" y="43.3" transform="rotate(-90 158.2 43.3)">+</text>
<text x="168.7" y="42.5" transform="rotate(-90 168.7 42.5)">-</text>
<text x="385.7" y="94.5" transform="rotate(-90 385.7 94.5)">1</text>
<text x="389.2" y="94.5" transform="rotate(-90 389.2 94.5)">2</text>
<text x="392.8" y="94.5" transform="rotate(-90 392.8 94.5)">3</text>
<text x="396.3" y="94.5" transform="rotate(-90 396.3 94.5)">4</text>
<text x="387.4" y="107" transform="rotate(-90 387.4 107)">GND</text>
<text x="391" y="106.5" transform="rotate(-90 391 106.5)">VCC</text>
<text x="394.5" y="106.2" transform="rotate(-90 394.5 106.2)">SCL</text>
<text x="398" y="106.7" transform="rotate(-90 398 106.7)">SDA</text>
<text x="153.3" y="230.5">P1.1</text>
<text x="165.6" y="232.2">IN+</text>
<text x="189.8" y="232.2">VCC</text>
<text x="201.8" y="230.5">1</text>
<text x="153.3" y="237.5">P1.2</text>
<text x="165.6" y="239.3">IN-</text>
<text x="189.3" y="239.3">GND</text>
<text x="189.7" y="235.7">OUT</text>
<text x="201.8" y="234">2</text>
<text x="201.8" y="237.5">3</text>
<text x="153.3" y="265.8">P1.1</text>
<text x="165.6" y="267.5">IN+</text>
<text x="189.8" y="267.5">VCC</text>
<text x="201.8" y="265.8">1</text>
<text x="201.8" y="269.3">2</text>
<text x="153.3" y="272.8">P1.2</text>
<text x="165.6" y="274.5">IN-</text>
<text x="189.3" y="274.5">GND</text>
<text x="189.7" y="271">OUT</text>
<text x="201.8" y="272.8">3</text>
<text x="151.5" y="302.8">P1.1</text>
<text x="163.9" y="304.5">IN+</text>
<text x="188" y="304.5">VCC</text>
<text x="200.1" y="302.8">1</text>
<text x="151.5" y="309.9">P1.2</text>
<text x="163.9" y="311.6">IN-</text>
<text x="187.6" y="311.6">GND</text>
<text x="187.9" y="308.1">OUT</text>
<text x="200.1" y="306.3">2</text>
<text x="200.1" y="309.9">3</text>
</g>
<g font-size="1.8">
<text x="287.3" y="91.8" transform="rotate(-90 287.3 91.8)">44</text>
<text x="290.8" y="91.8" transform="rotate(-90 290.8 91.8)">43</text>
<text x="294.3" y="91.8" transform="rotate(-90 294.3 91.8)">42</text>
<text x="297.9" y="91.8" transform="rotate(-90 297.9 91.8)">41</text>
<text x="276.1" y="98.3">VBAT</text>
<text x="276.1" y="101.8">PC-13</text>
<text x="288.7" y="98.3" transform="rotate(-90 288.7 98.3)">GND</text>
<text x="299.3" y="99.8" transform="rotate(-90 299.3 99.8)">+3.3V</text>
<text x="304.4" y="98.3">+3.3V</text>
<text x="305.9" y="101.8">GND</text>
<text x="276.1" y="105.4">PC-14</text>
<text x="292.2" y="106.8" transform="rotate(-90 292.2 106.8)">PA-14/SWCLK</text>
<text x="295.7" y="106.8" transform="rotate(-90 295.7 106.8)">PA-13/SWDIO</text>
<text x="306.2" y="105.4">+5V</text>
<text x="276.1" y="108.9">PC_15</text>
<text x="276.1" y="112.4">RST</text>
<text x="305.8" y="112.4">PB-8</text>
<text x="305.8" y="108.9">PB-9</text>
<text x="276.1" y="115.9">PA-0</text>
<text x="276.1" y="119.5">PA-1</text>
<text x="305.8" y="119.5">PB-6</text>
<text x="305.8" y="115.9">PB-7</text>
<text x="276.1" y="123">PA-2</text>
<text x="305.8" y="123">PB-5</text>
<text x="276.1" y="126.5">PA-3</text>
<text x="276.1" y="130">PA-4</text>
<text x="305.8" y="129.8">PB-3</text>
<text x="305.8" y="126.5">PB-4</text>
<text x="276.1" y="133.6">PA-5</text>
<text x="276.1" y="137.1">PA-6</text>
<text x="291.8" y="137.9" transform="rotate(-90 291.8 137.9)">BLACK PILL</text>
<text x="304.7" y="137.1">PA-12</text>
<text x="304.7" y="133.6">PA-15</text>
<text x="276.1" y="140.6">PA-7</text>
<text x="289" y="143.3" transform="rotate(-90 289 143.3)">STM32F411CEU6</text>
<text x="304.7" y="140.6">PA-11</text>
<text x="276.1" y="144.2">PB-0</text>
<text x="276.1" y="147.7">PB-1</text>
<text x="304.7" y="144.2">PA-10</text>
<text x="305.8" y="147.7">PA-9</text>
<text x="276" y="151.1">PB-2</text>
<text x="276.1" y="154.7">PB-10</text>
<text x="304.7" y="154.7">PB-15</text>
<text x="305.8" y="151.2">PA-8</text>
<text x="276.1" y="158.3">+3.3V</text>
<text x="276.1" y="161.8">GND</text>
<text x="304.7" y="161.8">PB-13</text>
<text x="304.7" y="158.3">PB-14</text>
<text x="276.1" y="165.3">5V</text>
<text x="304.7" y="165.3">PB-12</text>
</g>
<g font-size="1.8" fill="#000080">
<text x="275.3" y="213.5" transform="rotate(-90 275.3 213.5)">R3</text>
<text x="278.8" y="215.3" transform="rotate(-90 278.8 215.3)">220- ohm</text>
<text x="301.7" y="218.8" transform="rotate(-90 301.7 218.8)">R3</text>
<text x="305.3" y="220.6" transform="rotate(-90 305.3 220.6)">220- ohm</text>
<text x="330" y="222.4" transform="rotate(-90 330 222.4)">R3</text>
<text x="333.5" y="224.1" transform="rotate(-90 333.5 224.1)">220- ohm</text>
</g>
<g font-size="1.8" fill="#8d2323">
<text x="69.6" y="230.1" transform="rotate(-90 69.6 230.1)">GND</text>
<text x="71.4" y="274.2" transform="rotate(-90 71.4 274.2)">GND</text>
<text x="67.8" y="318.3" transform="rotate(-90 67.8 318.3)">GND</text>
</g>
</svg>
